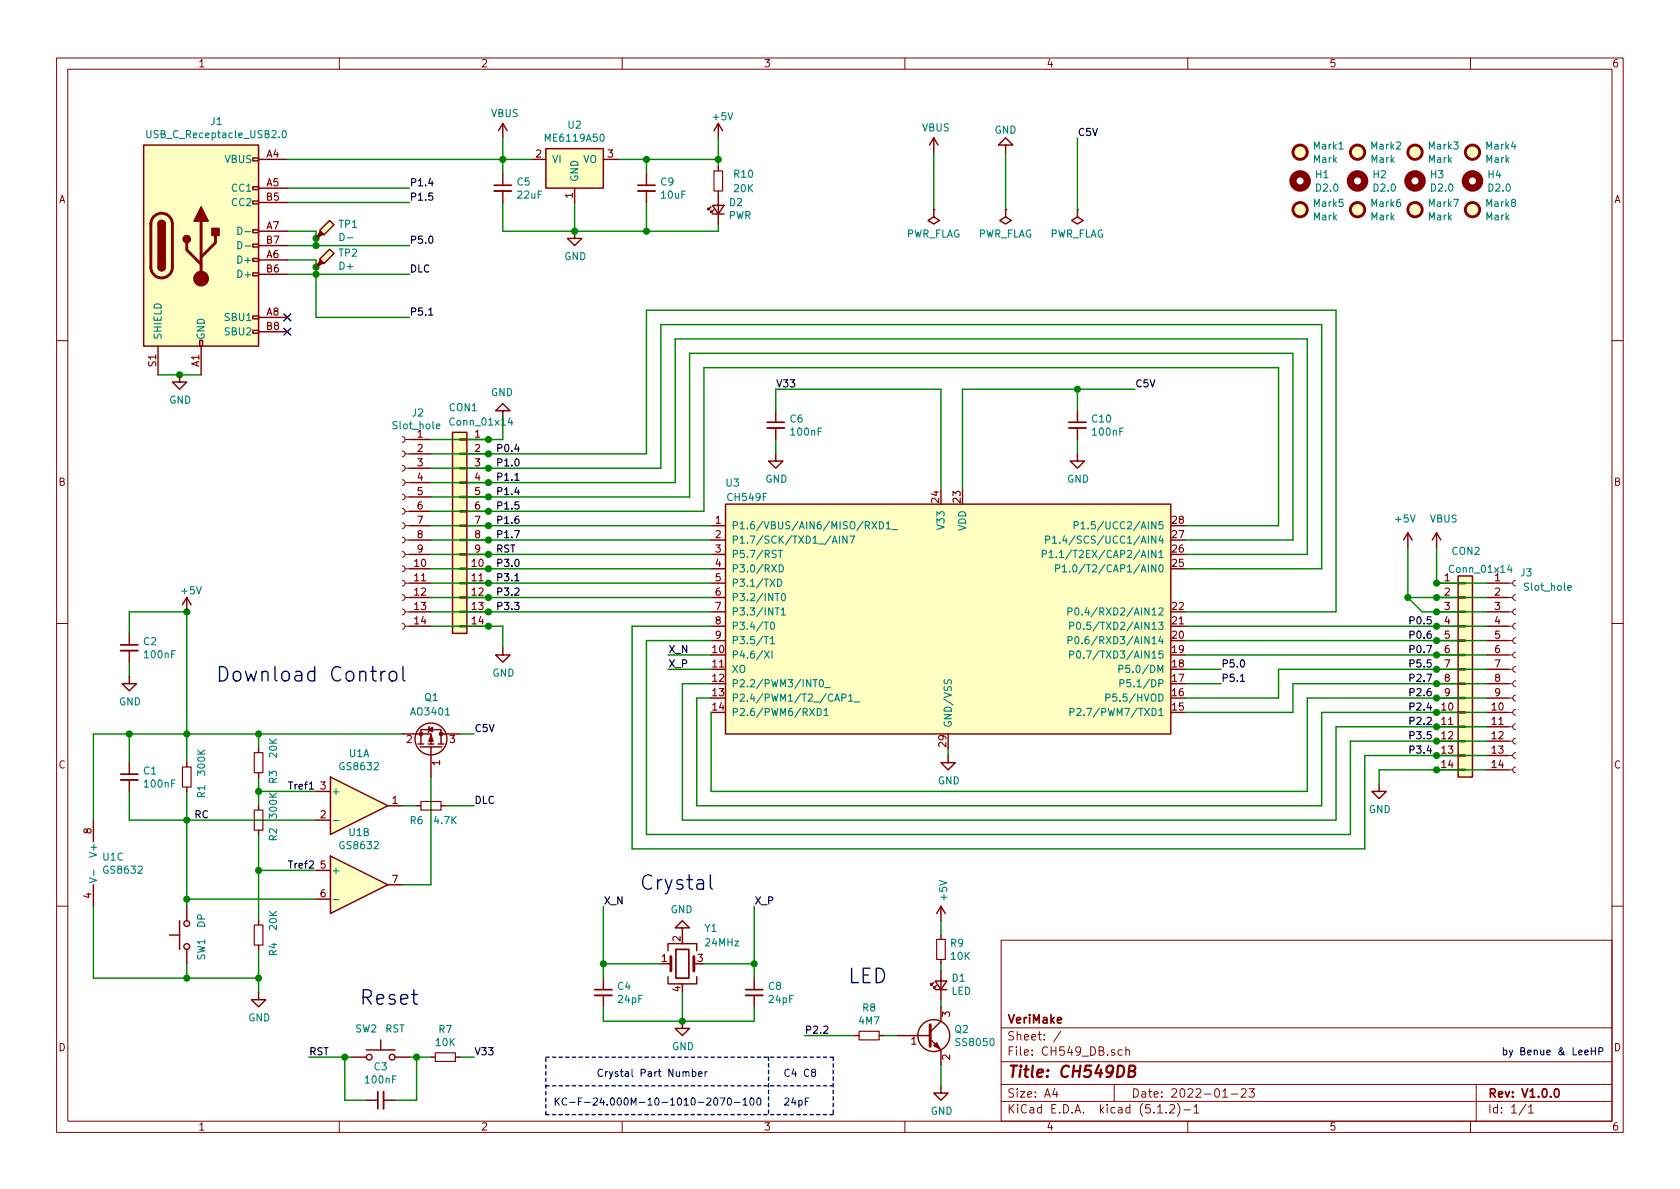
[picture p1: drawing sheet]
<svg xmlns="http://www.w3.org/2000/svg" width="297mm" height="210mm" viewBox="0 0 297 210" stroke-linecap="round" stroke-linejoin="round" font-family="sans-serif">
<g fill="none" stroke="#840000" stroke-width=".18">
<path d="M10 10.3h277v189.9h-277zM12 12.2h273v186.1h-273zM60 10.3v1.9M110 10.3v1.9M160 10.3v1.9M210 10.3v1.9M260 10.3v1.9M10 60.2h2M71.1 79.8l.4 .1 .1 .3-.1 .4-.4 .2M71.1 77.2l.4 .1 .1 .3-.1 .4-.4 .2M71.6 77.7h.8M81.3 77.6h1.2v.2h-1.2z"/>
<path d="M285 60.2h2M71.1 97.5l.4 .2 .1 .2-.1 .5-.4 .1M71.1 95l.4 .1 .1 .3-.1 .4-.4 .2M71.1 92.5l.4 .1 .1 .3-.1 .4-.4 .2M71.1 89.9l.4 .1 .1 .3-.1 .4-.4 .2M71.1 87.4l.4 .1 .1 .3-.1 .4-.4 .2M71.1 84.8l.4 .2 .1 .2-.1 .5-.4 .1M71.1 82.3l.4 .1 .1 .3-.1 .4-.4 .2M71.6 98h.8M71.6 95.5h.8M71.6 93h.8M71.6 90.4h.8"/>
<path d="M71.6 87.9h.8M71.6 85.3h.8M71.6 82.8h.8M71.6 80.3h.8M81.3 97.9h1.2v.3h-1.2zM81.3 95.4h1.2v.2h-1.2zM81.3 92.8h1.2v.3h-1.2zM81.3 90.3h1.2v.2h-1.2zM81.3 87.8h1.2v.2h-1.2zM81.3 85.2h1.2v.3h-1.2zM81.3 82.7h1.2v.2h-1.2zM81.3 80.1h1.2v.3h-1.2z"/>
<path d="M10 110.3h2M71.1 110.2l.4 .2 .1 .2-.1 .5-.4 .1M71.1 107.7l.4 .1 .1 .3-.1 .4-.4 .2M71.1 105.2l.4 .1 .1 .3-.1 .4-.4 .2M71.1 102.6l.4 .1 .1 .3-.1 .4-.4 .2M71.1 100.1l.4 .1 .1 .3-.1 .4-.4 .2M71.6 110.7h.8M71.6 108.2h.8M71.6 105.7h.8M71.6 103.1h.8M71.6 100.6h.8M81.3 110.6h1.2v.3h-1.2z"/>
<path d="M81.3 108.1h1.2v.2h-1.2zM81.3 105.5h1.2v.3h-1.2zM81.3 103h1.2v.2h-1.2zM81.3 100.5h1.2v.2h-1.2zM257.8 118.2h1.3v.3h-1.3zM257.8 115.7h1.3v.2h-1.3zM257.8 113.2h1.3v.2h-1.3zM257.8 110.6h1.3v.3h-1.3zM257.8 108.1h1.3v.2h-1.3zM257.8 105.5h1.3v.3h-1.3zM257.8 103h1.3v.2h-1.3zM266.7 110.7h.8"/>
<path d="M266.7 108.2h.8M266.7 105.7h.8M266.7 103.1h.8M266.7 118.4h.8M266.7 115.8h.8M266.7 113.3h.8M268 117.9l-.3 .1-.2 .3 .1 .4 .4 .2M268 115.3l-.3 .1-.2 .3 .1 .4 .4 .2M268 112.8l-.3 .1-.2 .3 .1 .4 .4 .2M268 110.2l-.3 .1-.2 .4 .1 .3 .4 .2M268 107.7l-.3 .1-.2 .3 .1 .4 .4 .2M268 105.2l-.3 .1-.2 .3 .1 .4 .4 .2"/>
<path d="M268 102.6l-.3 .1-.2 .3 .1 .4 .4 .2M285 110.3h2M257.8 136h1.3v.3h-1.3zM257.8 133.5h1.3v.2h-1.3zM257.8 130.9h1.3v.3h-1.3zM257.8 128.4h1.3v.2h-1.3zM257.8 125.9h1.3v.2h-1.3zM257.8 123.3h1.3v.3h-1.3zM257.8 120.8h1.3v.2h-1.3zM266.7 136.1h.8M266.7 133.6h.8M266.7 131.1h.8"/>
<path d="M266.7 128.5h.8M266.7 126h.8M266.7 123.4h.8M266.7 120.9h.8M268 135.6l-.3 .1-.2 .4 .1 .3 .4 .2M268 133.1l-.3 .1-.2 .3 .1 .4 .4 .2M268 130.6l-.3 .1-.2 .3 .1 .4 .4 .2M268 128l-.3 .1-.2 .3 .1 .4 .4 .2M268 125.5l-.3 .1-.2 .3 .1 .4 .4 .2M268 122.9l-.3 .1-.2 .4 .1 .3 .4 .2M268 120.4l-.3 .1-.2 .3 .1 .4 .4 .2M10 160.2h2"/>
<path d="M177 166.3h108v32h-108zM285 160.2h2M60 198.3v1.9M110 198.3v1.9M160 198.3v1.9M177 194.8h108M177 191.8h108M177 187.8h108M177 181.8h108M186.5 192.5l-.4 1h1M186.8 193v1M187.6 182.3l-1.3 2"/>
<path d="M197 191.8v3M198.4 185.7l-.4-.1-.3 .3 .1 .6 .2 .1 .4-.1M199.1 185.7a.37 .37 0 0 1 .6 .1v.8M199.1 185.1v1.5M204.7 196.8h.8M206.2 196.7v.1M206.8 195.5l.2-.2h.4l.2 .2 .1 .3-.1 .2-.8 .8h.9M208.2 195.1a1.71 1.71 0 0 1 0 2.3M209.3 196.3h1.2M210 198.3v1.9M211.1 195.8l.4-.5v1.5M211.1 196.8h.9"/>
<path d="M216.2 194h.8M217.7 193.5h1.1M219.5 192.7l.2-.2h.3l.3 .2v.3v.2l-.9 .8h.9M220.8 192.5h1l-.5 .6 .4 .1v.7l-.2 .1-.7-.1M260 198.3v1.9M261 191.8v6.5M269.8 195.2l-1.2 2M270.3 195.8l.4-.5v1.5M270.3 196.8h.8"/>
</g>
<path d="M87.4 32.8h3M112.8 32.8h3M135.6 74.7h3.1M189 74.7h3M21.3 114h3.1M21.3 136.9h3.1M105.2 175h3M119.5 167.9h2.3v5.1h-2.3zM131.8 175h3.1M66.8 193v3.1M275 192.7l.2-.2a.81 .81 0 0 1 .6 .6 .81 .81 0 0 1-.3 .8l-.2 .1a.79 .79 0 0 1-.3-1.3z" fill="none" stroke="#840000" stroke-width=".3"/>
<path d="M199.6 189.4l.9-.1a.47 .47 0 0 0 .2-.5 .47 .47 0 0 0-.3-.4h-.7l-.2 2h.8a.53 .53 0 0 0 .4-.5 .53 .53 0 0 0-.4-.5" fill="none" stroke="#840000" stroke-width=".41"/>
<g fill="none" stroke="#008400" stroke-width=".25">
<path d="M50.8 28.2h43.2M50.8 33.3h21.6M50.8 35.8h21.6M88.9 35.8v5.1h38.1v-1.3M88.9 24.4v6.3M101.6 35.8v5.1M109.2 28.2h17.8M114.3 28.2v2.5M114.3 35.8v5.1M127 24.4v5.1M165.1 26.9v10.2M177.8 26.9v10.2"/>
<path d="M190.5 24.4v12.7M50.8 40.9h5.1v2.5M50.8 43.4h21.6M50.8 46h5.1v10.1h16.5M50.8 48.5h21.6M27.9 66.3h7.7M88.9 73.9v3.8h-12.7M137.2 72.6v-3.8h29.2v17.8M137.2 77.7v2.6M190.5 68.8v3.8M190.5 77.7v2.6M200.7 68.8h-30.5v17.8"/>
<path d="M76.2 80.3h38.1v-25.4h121.9v53.3h-26.7M76.2 82.8h40.6v-25.4h116.9v43.2h-24.2M76.2 98h49.5M76.2 85.3h43.2v-25.4h111.7v38.1h-21.6M76.2 95.5h49.5M76.2 87.9h45.7v-25.4h106.7v33h-19.1M76.2 93h49.5M76.2 90.4h48.3v-25.4h101.6v28h-16.6M248.9 96.8v8.9M254 96.8v6.3h8.9M22.9 112v-3.8h10.1v26.7M22.9 117.1v2.5"/>
<path d="M76.2 110.7h12.7v3.8M76.2 108.2h49.5M76.2 105.7h49.5M76.2 103.1h49.5M76.2 100.6h49.5M118.1 118.4h7.6M118.1 115.8h7.6M125.7 113.3h-11.4v34.3h124.5v-16.5h24.1M125.7 110.7h-13.9v39.4h129.5v-16.5h21.6M209.5 118.4h6.4M209.5 110.7h53.4M209.5 113.3h53.4"/>
<path d="M209.5 115.8h53.4M248.9 105.7l2.6 2.5h11.4M248.9 105.7h14M262.9 118.4h-36.8v5h-16.6M22.9 139.9v5.1h33M22.9 129.8v5.1M33 139.9v20.4M45.7 139.9h10.2M45.7 129.8v2.5M45.7 137.4v5.1M71.1 129.8h-54.6v15.2M76.2 137.4v19.1h-5.1"/>
<path d="M81.3 129.8h2.5M125.7 120.9h-5.1v24.1h115.6v-16.5h26.7M125.7 123.4h-2.5v19.1h110.5v-16.5h29.2M167.6 132.3v1.3M209.5 120.9h6.4M262.9 120.9h-34.3v5.1h-19.1M262.9 123.4h-31.8v16.5h-105.4v-13.9M262.9 136.1h-19.1v2.6M33 159h22.9M45.7 147.6v15.2M45.7 153.9h10.2M71.1 142.5h2.6"/>
<path d="M78.7 142.5h5.1M16.5 160.3v12.7h29.2M33 170.4v2.6M45.7 167.9v7.6M106.7 178v2.6h26.6v-2.6M106.7 160.3v12.7M106.7 170.4h10.1M120.6 175.5v5.1M124.5 170.4h8.8M133.3 160.3v12.7M166.4 162.8v2.5M166.4 170.4v1.3"/>
<path d="M166.4 176.8v1.2M54.6 186.9h7.6M61 186.9v7.7h3.8M72.4 186.9h3.8M73.7 186.9v7.7h-3.9M81.3 186.9h2.5M142.2 183.1h8.9M156.2 183.1h2.5M166.4 188.2v3.8"/>
</g>
<path d="M87.4 33.8h3M112.8 33.8h3M135.6 75.7h3.1M189 75.7h3M21.3 115.1h3.1M21.3 137.9h3.1M105.2 176h3M131.8 176h3.1M67.8 193v3.1" fill="none" stroke="#840000" stroke-width=".33"/>
<g fill="none" stroke="#840000" stroke-width=".25">
<path d="M25.4 25.6h20.3v35.6h-20.3zM27.9 39.6a.63 .63 0 0 1 .7-.6 .63 .63 0 0 1 .6 .6M44.7 35.6h1v.5h-1zM44.7 33h1v.5h-1zM44.7 27.9h1v.5h-1zM45.7 28.2h5.1M45.7 33.3h5.1M45.7 35.8h5.1M88.9 21.8l-.8 1.3M88.9 21.8v2.6M88.9 30.7v2.1M88.9 33.8v2"/>
<path d="M88.9 21.8l.8 1.3M94 28.2h2.5M96.5 26.3h10.2v7h-10.2zM101.6 33.3v2.5M106.7 28.2h2.5M114.3 30.7v2.1M114.3 33.8v2M125.7 36.6l-.5 .5v-.3v.3h.3M126 36.3h2l-1 1.5zM126 37.8h2M126.2 37.1l-.5 .5v-.3v.3h.3M127 21.8v2.6"/>
<path d="M127 29.5v.7M127 33.8v5.8M127 21.8l-.8 1.3M127 21.8l.8 1.3M165.1 37.1v1.2l1 .7-1 .6-1-.6 1-.7M165.1 37.1h.1M165.1 24.4l-.8 1.2M165.1 24.4v2.5M165.1 24.4l.8 1.2M177.8 37.1v1.2l1 .7-1 .6-1-.6 1-.7M177.8 37.1h.1M177.8 25.6h1.3l-1.3-1.2-1.3 1.2h1.3v1.3"/>
<path d="M190.5 37.1v1.2l1 .7-1 .6-1-.6 1-.7M190.5 37.1h.1M27.9 47.2a.63 .63 0 0 0 .7 .7 .63 .63 0 0 0 .6-.7M44.7 58.4h1v.5h-1zM44.7 55.9h1v.5h-1zM44.7 48.3h1v.5h-1zM44.7 45.7h1v.5h-1zM44.7 43.2h1v.5h-1zM44.7 40.6h1v.5h-1zM45.7 46h5.1M45.7 40.9h5.1M45.7 56.1h5.1"/>
<path d="M45.7 48.5h5.1M45.7 43.4h5.1M45.7 58.7h5.1M55.9 47.2h.1M55.9 42.2h.1M56.5 45.8l1.8-1.7 .8 .7-1.8 1.8zM56.5 40.8l1.8-1.8 .8 .7-1.8 1.8zM101.6 40.9v1.3h1.3l-1.3 1.2-1.3-1.2h1.3M27.9 61.2v5.1M31.7 66.3v1.3h1.3l-1.3 1.2-1.2-1.2h1.2M35.3 60.2h.5v1h-.5zM35.6 61.2v5.1"/>
<path d="M72.4 77.7h3.8M80 76.4h2.5v35.6h-2.5zM82.5 77.7h3.9M88.9 72.6h1.3l-1.3-1.2-1.3 1.2h1.3v1.3M137.2 72.6v2.1M137.2 75.7v2M190.5 72.6v2.1M190.5 75.7v2M72.4 93h3.8M72.4 95.5h3.8M72.4 98h3.8M72.4 80.3h3.8"/>
<path d="M72.4 82.8h3.8M72.4 85.3h3.8M72.4 87.9h3.8M72.4 90.4h3.8M82.5 93h3.9M82.5 95.5h3.9M82.5 98h3.9M82.5 80.3h3.9M82.5 82.8h3.9M82.5 85.3h3.9M82.5 87.9h3.9M82.5 90.4h3.9"/>
<path d="M125.7 93h2.6M125.7 95.5h2.6M125.7 98h2.6M128.3 89.1h78.7v40.7h-78.7zM137.2 80.3v1.2h1.2l-1.2 1.3-1.3-1.3h1.3M190.5 80.3v1.2h1.3l-1.3 1.3-1.3-1.3h1.3M248.9 94.2l-.7 1.3M248.9 94.2v2.6M248.9 94.2l.8 1.3M254 94.2l-.8 1.3M254 94.2v2.6M254 94.2l.8 1.3"/>
<path d="M22.9 119.6v1.3h1.2l-1.2 1.3-1.3-1.3h1.3M22.9 112v2M22.9 115.1v2M33 105.7l-.7 1.2M33 105.7v2.5M33 105.7l.8 1.2M72.4 103.1h3.8M72.4 105.7h3.8M72.4 108.2h3.8M72.4 110.7h3.8M72.4 100.6h3.8M82.5 103.1h3.9"/>
<path d="M82.5 105.7h3.9M82.5 108.2h3.9M82.5 110.7h3.9M82.5 100.6h3.9M88.9 114.5v1.3h1.3l-1.3 1.3-1.3-1.3h1.3M125.7 103.1h2.6M125.7 105.7h2.6M125.7 108.2h2.6M125.7 110.7h2.6M125.7 113.3h2.6M125.7 100.6h2.6M254 103.1h3.8"/>
<path d="M254 105.7h3.8M254 108.2h3.8M254 110.7h3.8M254 113.3h3.8M254 115.8h3.8M254 118.4h3.8M257.8 101.8h2.5v35.6h-2.5zM262.9 103.1h3.8M262.9 105.7h3.8M262.9 108.2h3.8M262.9 110.7h3.8M262.9 113.3h3.8"/>
<path d="M262.9 115.8h3.8M262.9 118.4h3.8M22.9 134.9v2M22.9 137.9v2M33 134.9v.7M33 139.2v.7M45.7 132.3v.8M45.7 136.6v.8M55.9 139.9h2.5M58.4 137.4l10.2 5.1-10.2 5.1zM71.1 129.8h5.1v1.8M73.9 131.6h1"/>
<path d="M74.3 132.1h3.8M75.7 131.6h1M75.8 129l.7-.4v.8zM75.9 128.5l-.1 .1v.8l-.1 .1M76.2 132.1v.2M76.2 132.3v5.1M77.5 131.6h1M78 129.8v-.8h-3.6v2.6M78 129.8v1.8M78 129.8h3.3M167.6 133.6v1.3h1.3l-1.3 1.2-1.2-1.2h1.2M243.8 138.7v1.2h1.3l-1.3 1.3-1.2-1.3h1.2"/>
<path d="M254 126h3.8M254 128.5h3.8M254 131.1h3.8M254 133.6h3.8M254 136.1h3.8M254 120.9h3.8M254 123.4h3.8M262.9 126h3.8M262.9 128.5h3.8M262.9 131.1h3.8M262.9 133.6h3.8M262.9 136.1h3.8"/>
<path d="M262.9 120.9h3.8M262.9 123.4h3.8M16.5 145v3.8M16.5 156.5v3.8M45.7 142.5v.8M45.7 146.8v.8M55.9 153.9h2.5M55.9 159h2.5M55.9 145h2.5M58.4 151.4l10.2 5.1-10.2 5zM68.6 142.5h2.5M68.6 156.5h2.5"/>
<path d="M73.7 142.5h.7M78 142.5h.7M30 165.3h1.7M31.7 162.8v5.1M33 160.3v2.5M33 167.9v2.5M45.7 175.5v1.3h1.3l-1.3 1.2-1.3-1.2h1.3M45.7 162.8v.8M45.7 167.1v.8M106.7 173v2M106.7 176v2M118.1 172.7v1.3h5.1v-1.3"/>
<path d="M118.1 168.1v-1.2h5.1v1.2M118.1 170.4h.5M120.6 164.1h1.3l-1.3-1.3-1.2 1.3h1.2v1.2M122.7 170.4h.5M133.3 173v2M133.3 176v2M165.1 173.7l-.5 .5v-.2v.2h.2M165.4 173.5h2l-1 1.5zM165.4 175h2M165.6 174.2l-.5 .5v-.2v.2h.3M166.4 160.3l-.8 1.2M166.4 160.3v2.5"/>
<path d="M166.4 165.3v.8M166.4 169.7v.7M166.4 171.7v5.1M166.4 178v2.6l-1.9 1.9M166.4 160.3l.7 1.2M62.2 186.9h2.6M64.8 194.6h2M64.8 185.7h5M67.3 183.9v1.8M67.8 194.6h2M69.8 186.9h2.6M76.2 186.9h.8"/>
<path d="M80.5 186.9h.8M120.6 180.6v1.3h1.3l-1.3 1.2-1.2-1.2h1.2M151.1 183.1h.8M155.4 183.1h.8M158.7 183.1h5.8M164.5 183.8l1.9 1.9v2.5M166.4 192v1.3h1.2l-1.2 1.3-1.3-1.3h1.3"/>
<circle cx="76.2" cy="130.7" r="2.82"/>
<circle cx="33" cy="167.4" r=".51"/>
<circle cx="33" cy="163.3" r=".51"/>
<circle cx="65.3" cy="186.9" r=".51"/>
<circle cx="69.3" cy="186.9" r=".51"/>
<circle cx="165.1" cy="183.1" r="2.82"/>
</g>
<g fill="#008400" stroke="#008400" stroke-width=".25">
<circle cx="55.9" cy="43.4" r=".51"/>
<circle cx="248.9" cy="105.7" r=".51"/>
<circle cx="61" cy="186.9" r=".51"/>
<circle cx="73.7" cy="186.9" r=".51"/>
<circle cx="114.3" cy="28.2" r=".51"/>
<circle cx="114.3" cy="40.9" r=".51"/>
<circle cx="55.9" cy="47.2" r=".51"/>
<circle cx="55.9" cy="42.2" r=".51"/>
<circle cx="31.8" cy="66.3" r=".51"/>
<circle cx="55.9" cy="48.5" r=".51"/>
<circle cx="101.6" cy="40.9" r=".51"/>
<circle cx="88.9" cy="28.2" r=".51"/>
<circle cx="190.5" cy="68.8" r=".51"/>
<circle cx="86.4" cy="80.3" r=".51"/>
<circle cx="86.4" cy="82.8" r=".51"/>
<circle cx="86.4" cy="85.3" r=".51"/>
<circle cx="86.4" cy="87.9" r=".51"/>
<circle cx="86.4" cy="90.4" r=".51"/>
<circle cx="86.4" cy="93" r=".51"/>
<circle cx="86.4" cy="95.5" r=".51"/>
<circle cx="86.4" cy="98" r=".51"/>
<circle cx="86.4" cy="100.6" r=".51"/>
<circle cx="86.4" cy="103.1" r=".51"/>
<circle cx="86.4" cy="105.7" r=".51"/>
<circle cx="86.4" cy="108.2" r=".51"/>
<circle cx="254" cy="103.1" r=".51"/>
<circle cx="254" cy="105.7" r=".51"/>
<circle cx="254" cy="108.2" r=".51"/>
<circle cx="254" cy="110.7" r=".51"/>
<circle cx="254" cy="113.3" r=".51"/>
<circle cx="254" cy="115.8" r=".51"/>
<circle cx="254" cy="118.4" r=".51"/>
<circle cx="254" cy="120.9" r=".51"/>
<circle cx="254" cy="123.4" r=".51"/>
<circle cx="254" cy="126" r=".51"/>
<circle cx="254" cy="128.5" r=".51"/>
<circle cx="254" cy="131.1" r=".51"/>
<circle cx="254" cy="133.6" r=".51"/>
<circle cx="254" cy="136.1" r=".51"/>
<circle cx="127" cy="28.2" r=".51"/>
<circle cx="86.4" cy="77.7" r=".51"/>
<circle cx="86.4" cy="110.7" r=".51"/>
<circle cx="33" cy="108.2" r=".51"/>
<circle cx="45.7" cy="153.9" r=".51"/>
<circle cx="45.7" cy="139.9" r=".51"/>
<circle cx="33" cy="145" r=".51"/>
<circle cx="33" cy="159" r=".51"/>
<circle cx="22.9" cy="129.8" r=".51"/>
<circle cx="33" cy="173" r=".51"/>
<circle cx="33" cy="129.8" r=".51"/>
<circle cx="45.7" cy="173" r=".51"/>
<circle cx="45.7" cy="129.8" r=".51"/>
<circle cx="120.7" cy="180.6" r=".51"/>
<circle cx="106.7" cy="170.4" r=".51"/>
<circle cx="133.4" cy="170.4" r=".51"/>
</g>
<path d="M126.2 30.2h1.6v3.6h-1.6zM32.3 135.6h1.5v3.6h-1.5zM45 133.1h1.5v3.5h-1.5zM45 143.3h1.5v3.5h-1.5zM74.4 141.7h3.6v1.6h-3.6zM45 163.6h1.5v3.5h-1.5zM165.6 166.1h1.5v3.6h-1.5zM77 186.2h3.5v1.5h-3.5zM151.9 182.4h3.5v1.5h-3.5z" fill="none" stroke="#840000" stroke-width=".2"/>
<g fill="#ffffc2" stroke="#ffffc2" stroke-width=".18">
<path d="M257.8 101.8h2.5v35.6h-2.5z"/>
<path d="M56.5 45.8l1.8-1.7 .8 .7-1.8 1.8z"/>
<path d="M56.5 40.8l1.8-1.8 .8 .7-1.8 1.8z"/>
<path d="M25.4 25.6h20.3v35.6h-20.3z"/>
<path d="M128.3 89.1h78.7v40.7h-78.7z"/>
<path d="M96.5 26.3h10.2v7h-10.2z"/>
<path d="M80 76.4h2.5v35.6h-2.5z"/>
<path d="M58.4 151.4l10.2 5.1-10.2 5z"/>
<path d="M58.4 137.4l10.2 5.1-10.2 5.1z"/>
<circle cx="229.9" cy="26.9" r="1.27"/>
<circle cx="240" cy="26.9" r="1.27"/>
<circle cx="250.2" cy="26.9" r="1.27"/>
<circle cx="260.4" cy="26.9" r="1.27"/>
<circle cx="229.9" cy="37.1" r="1.27"/>
<circle cx="240" cy="37.1" r="1.27"/>
<circle cx="250.2" cy="37.1" r="1.27"/>
<circle cx="260.4" cy="37.1" r="1.27"/>
</g>
<g fill="none" stroke="#008484" stroke-width=".2">
<path d="M26 23.1v1l.2 .3 .4-.1 .1-.2v-1M50 23.2l.2-.1a.69 .69 0 0 1 .4 .6 .69 .69 0 0 1-.4 .7l-.2-.3-.1-.2zM42.1 40.2a.64 .64 0 0 1 .7 .6 .64 .64 0 0 1-.7 .6zM42.1 42.7a.64 .64 0 0 1 .7 .7 .64 .64 0 0 1-.7 .6zM43.3 41h1M43.3 43.5h1M77.2 75.4l.6-.1-.1-.3h-.4l-.1 .2v.6h.5M90.2 73.9l-.3 .8h.8M90.5 74.3v.9M137.6 97.3h.7M137.8 99.9a.64 .64 0 0 1 .7 .6 .64 .64 0 0 1-.7 .6zM138 97.3v1.3"/>
<path d="M148.4 94.8v1.3M149.8 94.8v1.3l-.8-1.3v1.3M150.2 94.8h.9l-.6 1.3M154.2 92.2l.8 1.3M155 92.2l-.8 1.3M155.5 92.2a.64 .64 0 0 1 .7 .7 .64 .64 0 0 1-.7 .6zM156.7 92.6l.4-.4v1.3M156.7 93.5h.7M157.7 93.6h.9M184.3 98l.7-.1v-.4l-.2-.2h-.5v1.3M184.9 95.4l.7-.1v-.4l-.7-.1v1.3M185.5 97.7l.4-.4v1.3"/>
<path d="M185.5 98.6h.7M186.1 95.1l.4-.3v1.3M186.1 96.1h.7M186.8 98.5v.1M187.4 95.9v.2M188.2 94.7l-.3 .9h.8M189.9 92.9h.6l.2-.2-.1-.3-.2-.2h-.5v1.3M191.1 92.6l.4-.4v1.3M191.1 93.5h.7M266.9 99.9l-.3 .9h.8M135.1 112.6h.7M135.2 115.1l.8 1.3"/>
<path d="M136 115.1l-.8 1.3M136.2 112.9l.4-.3v1.2M136.2 113.8h.7M136.3 110.2l.2-.2a.67 .67 0 0 1 .4 .7 .67 .67 0 0 1-.4 .6l-.2-.1-.1-.4zM136.5 115.1v1.3M137.1 107.5h.7M137.5 102.4a.64 .64 0 0 1 .7 .6 .64 .64 0 0 1-.7 .7zM138.2 107.8l.3-.3v1.3M138.2 108.8h.7M138.3 105.1l.2-.2a.69 .69 0 0 1 .4 .7 .69 .69 0 0 1-.4 .6l-.3-.2v-.3zM186.6 100.5l.7-.1v-.4l-.7-.1v1.2M187.9 100.2l.3-.3v1.2"/>
<path d="M187.9 101.1h.7M188.8 108.1h.6l.2-.2-.1-.3-.2-.1h-.5v1.3M188.8 113.2h.6l.2-.2-.1-.3-.2-.1h-.5v1.2M189.1 101v.1M189.1 115.8l.6-.1 .2-.2-.1-.3-.2-.1h-.5v1.3M189.1 110.7l.6-.1 .2-.1-.1-.3-.2-.2h-.5v1.3M190.1 107.6l.2-.1a.69 .69 0 0 1 .5 .6 .69 .69 0 0 1-.5 .7l-.2-.2-.1-.3zM190.1 112.7l.2-.1a.69 .69 0 0 1 .5 .6 .69 .69 0 0 1-.5 .6l-.2-.1-.1-.3zM190.4 115.2l.3-.1a.69 .69 0 0 1 .4 .6 .69 .69 0 0 1-.4 .7l-.3-.1-.1-.4zM190.4 110.2l.3-.2a.69 .69 0 0 1 .4 .7 .69 .69 0 0 1-.4 .6l-.3-.1-.1-.4zM197.8 118.3h.7v-.5l-.2-.2h-.5v1.3M267.2 100.4v.8"/>
<path d="M277.2 104l.6-.1-.1-.3h-.3l-.2 .1 .1 .6h.4M144.5 125.3a.64 .64 0 0 1 .7 .6 .64 .64 0 0 1-.7 .6zM145 120.3l.2-.1a.67 .67 0 0 1 .4 .6 .67 .67 0 0 1-.4 .7l-.3-.3v-.2zM145.7 125.6l.4-.3v1.2M145.7 126.5h.7M145.8 121.6h1M148.8 123.4l.7-.1 .1-.1-.1-.3-.2-.2h-.5v1.3M150.1 123.1l.3-.4v1.3M150.1 124h.7M151 124.1h1M167 120.2l-.1 .5 .2 .1 .2 .1 .2-.1 .2-.5 .3-.1 .2 .2-.1 .5M189.2 125.9l.7-.1v-.4l-.7-.1v1.2"/>
<path d="M190.4 125.4l.5-.1 .2 .3-.8 .9h.8M195.5 123.4l.7-.1v-.4l-.7-.2v1.3M198 120.8h.6l.2-.2-.1-.3-.2-.1h-.5v1.3M15.8 155.2l1.3 .5-1.3 .4M16.6 153.9v.9M58.9 159.1h1M58.9 145.1h1"/>
</g>
<path d="M75.8 55.7h.7M91 84.9h.8M91 102.7h.8M54.7 139.5h.7M219.3 120.5h.7" fill="none" stroke="#000" stroke-width=".2"/>
<g fill="#840000" stroke="#840000" stroke-width=".25">
<path d="M56.6 46l.5 .5-1.2 .7z"/>
<path d="M56.6 40.9l.5 .5-1.2 .8z"/>
<path d="M27.9 47.2h1.3a.63 .63 0 0 1-.6 .7 .63 .63 0 0 1-.7-.7z"/>
<path d="M28.1 39.2a.63 .63 0 0 1 .7-.2 .63 .63 0 0 1 .4 .6h-1.3z"/>
<path d="M27.9 39.6h1.3v7.6h-1.3z"/>
<path d="M37.5 40.4h1.2v1.3h-1.2z"/>
<path d="M35.6 36.6l1.2 2.5h-2.5z"/>
<path d="M165.1 184.9l.5-.5 .5 1z"/>
<path d="M76.2 130l.4 1.1h-.8z"/>
<circle cx="33" cy="42.3" r=".63"/>
<circle cx="35.6" cy="49.3" r="1.27"/>
<circle cx="74.4" cy="129.8" r=".28"/>
<circle cx="78" cy="129.8" r=".28"/>
</g>
<path d="M50.2 58.1l1.2 1.2M50.2 55.5l1.2 1.2M51.4 58.1l-1.2 1.2M51.4 55.5l-1.2 1.2" fill="none" stroke="#000084" stroke-width=".25"/>
<g fill="none" stroke="#840000" stroke-width=".51">
<path d="M27.1 38.4a1.9 1.9 0 0 1 2.1-.6 1.9 1.9 0 0 1 1.3 1.8v7.6a1.9 1.9 0 0 1-1.9 1.9 1.9 1.9 0 0 1-1.9-1.9v-7.7l.1-.5zM35.6 39.1v10.2M33 42.9v1.3l2.6 2.5M38.1 41.7v1.2l-2.5 2.6M118.6 169.2v2.5M122.7 169.2v2.5M164.5 181.2v3.8"/>
<circle cx="229.9" cy="26.9" r="1.27"/>
<circle cx="229.9" cy="37.1" r="1.27"/>
<circle cx="240" cy="26.9" r="1.27"/>
<circle cx="240" cy="37.1" r="1.27"/>
<circle cx="250.2" cy="37.1" r="1.27"/>
<circle cx="250.2" cy="26.9" r="1.27"/>
<circle cx="260.4" cy="26.9" r="1.27"/>
<circle cx="260.4" cy="37.1" r="1.27"/>
</g>
<g fill="none" stroke="#840000" stroke-width="1.3">
<circle cx="229.9" cy="32" r="1.27"/>
<circle cx="240" cy="32" r="1.27"/>
<circle cx="250.2" cy="32" r="1.27"/>
<circle cx="260.4" cy="32" r="1.27"/>
</g>
<g fill="none" stroke="#0000c2" stroke-width=".2">
<path d="M122.4 189.6l.4-.1 .2 .2-.1 .6h-.5M122.4 189.1v1.2M123.5 189.9l.6-.1v-.2l-.4-.1-.2 .2 .1 .6h.5M124.7 189.5v.8M125 194.3l.5-.1 .2 .3-.8 .9h.8M125 189.5l-.3 .2M126.4 194.2h.1a.69 .69 0 0 1 .4 .6 .69 .69 0 0 1-.4 .6 .83 .83 0 0 1-.1-1.2zM127.3 194.2h.9l-.6 1.2M128.7 194.3l.2-.1a.67 .67 0 0 1 .5 .6 .67 .67 0 0 1-.5 .6l-.2-.2-.1-.3zM129.9 194.9h.9M131.4 194.5l.3-.3v1.2M131.4 195.4h.7"/>
<path d="M132.7 194.3l.2-.1a.67 .67 0 0 1 .4 .6 .67 .67 0 0 1-.4 .6l-.3-.5zM133.9 194.3l.2-.1a.69 .69 0 0 1 .4 .6 .69 .69 0 0 1-.4 .6l-.2-.2-.1-.3zM143.7 189.6l-.2-.1v-.3l.2-.1h.4v.4l-.5 .2-.1 .2v.2l.2 .2h.4l.1-.2-.1-.4-.1-.1M281.4 185.3v1.2M281.4 185.9h.7M282.1 185.3v1.2M282.7 185.9h.6l.1-.5-.2-.1h-.5v1.2"/>
</g>
<path d="M96.5 192h50.8M96.5 197.1v-10.2M96.5 186.9h50.8M135.9 186.9v10.2M147.3 197.1h-50.8M147.3 186.9v10.2" fill="none" stroke="#0000c2" stroke-width=".25" stroke-dasharray=".6 .6"/>
<path d="M67.4 118.7v1.7M68.1 118.7a.69 .69 0 0 0-.7 .5M68.9 119a.69 .69 0 0 1 .7-.3 .69 .69 0 0 1 .6 .5v.7a.7 .7 0 0 1-.7 .5 .7 .7 0 0 1-.7-.5v-.7zM71.2 117.9v2.1l.1 .3 .3 .1M125.6 154.7v2.2l.4 .3" fill="none" stroke="#0000c2" stroke-width=".25"/>
<g font-size="3.5" fill="#0000c2">
<text x="38.1" y="120.5">Download Control</text>
<text x="113" y="157.4">Crystal</text>
<text x="149.9" y="173.9">LED</text>
<text x="63.5" y="177.7">Reset</text>
</g>
<text font-size="2.8" fill="#840000" x="178" y="190.5">Title: CH549DB</text>
<g font-size="2.1" fill="#840000">
<text x="178" y="184">Sheet: /</text>
<text x="178" y="181">VeriMake</text>
<text x="178" y="186.7">File: CH549_DB.sch</text>
<text x="178" y="196.9">KiCad E.D.A. kicad (5.1.2)-1</text>
<text x="178" y="194.1">Size: A4</text>
<text x="200" y="194.1">Date: 2022-01-23</text>
<text x="263" y="194.1">Rev: V1.0.0</text>
<text x="263" y="196.9">Id: 1/1</text>
</g>
<g font-size="1.8" fill="#840000">
<text x="35" y="11.9">1</text>
<text x="85" y="11.9">2</text>
<text x="135" y="11.9">3</text>
<text x="185" y="11.9">4</text>
<text x="235" y="11.9">5</text>
<text x="285" y="11.9">6</text>
<text x="47.1" y="27.9">A4</text>
<text x="94.8" y="27.9">2</text>
<text x="107.5" y="27.9">3</text>
<text x="10.4" y="35.9">A</text>
<text x="47.1" y="32.9">A5</text>
<text x="47.1" y="35.5">B5</text>
<text x="101.3" y="35" transform="rotate(-90 101.3 35)">1</text>
<text x="285.4" y="35.9">A</text>
<text x="47.1" y="40.6">A7</text>
<text x="47.1" y="45.6">A6</text>
<text x="47.1" y="43.1">B7</text>
<text x="47.1" y="48.2">B6</text>
<text x="47.1" y="55.8">A8</text>
<text x="47.1" y="58.3">B8</text>
<text x="27.6" y="64.8" transform="rotate(-90 27.6 64.8)">S1</text>
<text x="35.2" y="64.9" transform="rotate(-90 35.2 64.9)">A1</text>
<text x="73.8" y="77.4">1</text>
<text x="84" y="77.4">1</text>
<text x="73.8" y="79.9">2</text>
<text x="73.8" y="82.5">3</text>
<text x="84" y="79.9">2</text>
<text x="84" y="82.5">3</text>
<text x="10.4" y="85.9">B</text>
<text x="73.8" y="85">4</text>
<text x="73.8" y="87.5">5</text>
<text x="84" y="85">4</text>
<text x="84" y="87.5">5</text>
<text x="166" y="88.8" transform="rotate(-90 166 88.8)">24</text>
<text x="169.8" y="88.8" transform="rotate(-90 169.8 88.8)">23</text>
<text x="285.4" y="85.9">B</text>
<text x="73.8" y="90.1">6</text>
<text x="73.8" y="92.6">7</text>
<text x="73.8" y="95.2">8</text>
<text x="84" y="90.1">6</text>
<text x="84" y="92.6">7</text>
<text x="84" y="95.2">8</text>
<text x="126.5" y="92.6">1</text>
<text x="126.5" y="95.2">2</text>
<text x="207.3" y="95.2">27</text>
<text x="207.3" y="92.6">28</text>
<text x="73.3" y="100.2">10</text>
<text x="73.8" y="97.7">9</text>
<text x="83.5" y="100.2">10</text>
<text x="84" y="97.7">9</text>
<text x="126.5" y="97.7">3</text>
<text x="126.5" y="100.2">4</text>
<text x="207.3" y="100.2">25</text>
<text x="207.3" y="97.7">26</text>
<text x="73.3" y="102.8">11</text>
<text x="73.3" y="105.3">12</text>
<text x="73.3" y="107.9">13</text>
<text x="83.5" y="102.8">11</text>
<text x="83.5" y="105.3">12</text>
<text x="83.5" y="107.9">13</text>
<text x="126.5" y="102.8">5</text>
<text x="126.5" y="105.3">6</text>
<text x="126.5" y="107.9">7</text>
<text x="207.3" y="107.9">22</text>
<text x="255.4" y="102.8">1</text>
<text x="255.4" y="105.3">2</text>
<text x="255.4" y="107.9">3</text>
<text x="264.3" y="102.8">1</text>
<text x="264.3" y="105.3">2</text>
<text x="264.3" y="107.9">3</text>
<text x="73.3" y="110.4">14</text>
<text x="83.5" y="110.4">14</text>
<text x="126.5" y="110.4">8</text>
<text x="126.5" y="112.9">9</text>
<text x="207.3" y="112.9">20</text>
<text x="207.3" y="110.4">21</text>
<text x="255.4" y="110.4">4</text>
<text x="255.4" y="112.9">5</text>
<text x="264.3" y="110.4">4</text>
<text x="264.3" y="112.9">5</text>
<text x="126" y="118">11</text>
<text x="126" y="115.5">10</text>
<text x="207.3" y="118">18</text>
<text x="207.3" y="115.5">19</text>
<text x="255.4" y="115.5">6</text>
<text x="255.4" y="118">7</text>
<text x="264.3" y="115.5">6</text>
<text x="264.3" y="118">7</text>
<text x="126" y="120.6">12</text>
<text x="126" y="123.1">13</text>
<text x="126" y="125.6">14</text>
<text x="207.3" y="125.6">15</text>
<text x="207.3" y="123.1">16</text>
<text x="207.3" y="120.6">17</text>
<text x="254.9" y="125.6">10</text>
<text x="255.4" y="120.6">8</text>
<text x="255.4" y="123.1">9</text>
<text x="263.8" y="125.6">10</text>
<text x="264.3" y="120.6">8</text>
<text x="264.3" y="123.1">9</text>
<text x="71.9" y="131.4">2</text>
<text x="79.5" y="131.4">3</text>
<text x="254.9" y="128.2">11</text>
<text x="254.9" y="130.7">12</text>
<text x="263.8" y="128.2">11</text>
<text x="263.8" y="130.7">12</text>
<text x="10.4" y="135.9">C</text>
<text x="77.8" y="135.4" transform="rotate(-90 77.8 135.4)">1</text>
<text x="167.3" y="132" transform="rotate(-90 167.3 132)">29</text>
<text x="254.9" y="133.3">13</text>
<text x="254.9" y="135.8">14</text>
<text x="263.8" y="133.3">13</text>
<text x="263.8" y="135.8">14</text>
<text x="285.4" y="135.9">C</text>
<text x="56.7" y="139.6">3</text>
<text x="69.4" y="142.2">1</text>
<text x="16.2" y="147.4" transform="rotate(-90 16.2 147.4)">8</text>
<text x="56.7" y="144.7">2</text>
<text x="56.7" y="153.6">5</text>
<text x="16.2" y="158.8" transform="rotate(-90 16.2 158.8)">4</text>
<text x="56.7" y="158.7">6</text>
<text x="69.4" y="156.1">7</text>
<text x="120.3" y="166.5" transform="rotate(-90 120.3 166.5)">2</text>
<text x="117" y="170.1">1</text>
<text x="123.3" y="170.1">3</text>
<text x="120.3" y="175.4" transform="rotate(-90 120.3 175.4)">4</text>
<text x="168" y="179.8" transform="rotate(-90 168 179.8)">3</text>
<text x="10.4" y="185.9">D</text>
<text x="161.1" y="184.7">1</text>
<text x="285.4" y="185.9">D</text>
<text x="168" y="187.4" transform="rotate(-90 168 187.4)">2</text>
<text x="35" y="199.9">1</text>
<text x="85" y="199.9">2</text>
<text x="135" y="199.9">3</text>
<text x="185" y="199.9">4</text>
<text x="235" y="199.9">5</text>
<text x="285" y="199.9">6</text>
</g>
<g font-size="1.8" fill="#008484">
<text x="37.3" y="22.1">J1</text>
<text x="86.8" y="20.7">VBUS</text>
<text x="100.5" y="22.8">U2</text>
<text x="126.2" y="21.3">+5V</text>
<text x="163" y="23.2">VBUS</text>
<text x="175.8" y="23.6">GND</text>
<text x="26.5" y="24.4">USB_C_Receptacle_USB2.0</text>
<text x="39.8" y="28.8">VBUS</text>
<text x="96.7" y="25.1">ME6119A50</text>
<text x="97.5" y="28.8">VI</text>
<text x="103.1" y="28.8">VO</text>
<text x="232.3" y="28.8">Mark</text>
<text x="232.4" y="26.4">Mark1</text>
<text x="242.4" y="28.8">Mark</text>
<text x="242.5" y="26.4">Mark2</text>
<text x="252.6" y="28.8">Mark</text>
<text x="252.7" y="26.4">Mark3</text>
<text x="262.8" y="28.8">Mark</text>
<text x="262.9" y="26.4">Mark4</text>
<text x="41.2" y="33.9">CC1</text>
<text x="91.5" y="32.8">C5</text>
<text x="91.6" y="35.1">22uF</text>
<text x="102.2" y="32.3" transform="rotate(-90 102.2 32.3)">GND</text>
<text x="116.9" y="32.8">C9</text>
<text x="117" y="35.1">10uF</text>
<text x="129.8" y="31.4">R10</text>
<text x="129.8" y="34">20K</text>
<text x="232.7" y="31.5">H1</text>
<text x="232.8" y="33.9">D2.0</text>
<text x="242.8" y="31.5">H2</text>
<text x="243" y="33.9">D2.0</text>
<text x="253" y="31.5">H3</text>
<text x="253.1" y="33.9">D2.0</text>
<text x="263.1" y="31.5">H4</text>
<text x="263.3" y="33.9">D2.0</text>
<text x="41.2" y="36.4">CC2</text>
<text x="59.9" y="40.3">TP1</text>
<text x="128.8" y="38.8">PWR</text>
<text x="129" y="36.4">D2</text>
<text x="232.3" y="39">Mark</text>
<text x="232.4" y="36.6">Mark5</text>
<text x="242.4" y="39">Mark</text>
<text x="242.5" y="36.6">Mark6</text>
<text x="252.6" y="39">Mark</text>
<text x="252.7" y="36.6">Mark7</text>
<text x="262.8" y="39">Mark</text>
<text x="262.9" y="36.6">Mark8</text>
<text x="42.4" y="46.6">D+</text>
<text x="59.9" y="45.4">TP2</text>
<text x="60.1" y="47.7">D+</text>
<text x="60.4" y="42.6">D-</text>
<text x="99.8" y="46">GND</text>
<text x="160.1" y="42">PWR_FLAG</text>
<text x="172.8" y="42">PWR_FLAG</text>
<text x="185.5" y="42">PWR_FLAG</text>
<text x="42.4" y="49.1">D+</text>
<text x="40" y="56.8">SBU1</text>
<text x="40" y="59.3">SBU2</text>
<text x="28.6" y="60.2" transform="rotate(-90 28.6 60.2)">SHIELD</text>
<text x="36.2" y="60.2" transform="rotate(-90 36.2 60.2)">GND</text>
<text x="29.9" y="71.4">GND</text>
<text x="86.8" y="70">GND</text>
<text x="69.7" y="75.9">Slot_hole</text>
<text x="72.9" y="73.7">J2</text>
<text x="79.5" y="72.7">CON1</text>
<text x="79.9" y="75.3">Conn_01x14</text>
<text x="139.7" y="74.7">C6</text>
<text x="140" y="77">100nF</text>
<text x="193.1" y="74.7">C10</text>
<text x="193.3" y="77">100nF</text>
<text x="128.4" y="86">U3</text>
<text x="128.8" y="88.6">CH549F</text>
<text x="135.3" y="85.4">GND</text>
<text x="188.7" y="85.4">GND</text>
<text x="129.3" y="93.6">P1.6/VBUS/AIN6/MISO/RXD1_</text>
<text x="167" y="93.3" transform="rotate(-90 167 93.3)">V33</text>
<text x="170.8" y="93.9" transform="rotate(-90 170.8 93.9)">VDD</text>
<text x="192.5" y="93.6">P1.5/UCC2/AIN5</text>
<text x="246.8" y="92.4">+5V</text>
<text x="252.8" y="92.4">VBUS</text>
<text x="129.3" y="96.1">P1.7/SCK/TXD1_/AIN7</text>
<text x="129.3" y="98.7">P5.7/RST</text>
<text x="129.3" y="101.2">P3.0/RXD</text>
<text x="187.7" y="98.7">P1.1/T2EX/CAP2/AIN1</text>
<text x="188.4" y="96.1">P1.4/SCS/UCC1/AIN4</text>
<text x="190.1" y="101.2">P1.0/T2/CAP1/AIN0</text>
<text x="256.6" y="101.3">Conn_01x14</text>
<text x="256.8" y="98.1">CON2</text>
<text x="268.9" y="101.9">J3</text>
<text x="32.2" y="105.1">+5V</text>
<text x="129.3" y="103.8">P3.1/TXD</text>
<text x="129.3" y="106.3">P3.2/INT0</text>
<text x="269.7" y="104.5">Slot_hole</text>
<text x="129.3" y="108.8">P3.3/INT1</text>
<text x="129.3" y="111.4">P3.4/T0</text>
<text x="129.3" y="113.9">P3.5/T1</text>
<text x="191.6" y="108.8">P0.4/RXD2/AIN12</text>
<text x="191.6" y="113.9">P0.6/RXD3/AIN14</text>
<text x="191.8" y="111.4">P0.5/TXD2/AIN13</text>
<text x="25.4" y="114.1">C2</text>
<text x="25.7" y="116.4">100nF</text>
<text x="87.1" y="119.7">GND</text>
<text x="129.3" y="119">XO</text>
<text x="129.3" y="116.5">P4.6/XI</text>
<text x="191.8" y="116.5">P0.7/TXD3/AIN15</text>
<text x="199.1" y="119">P5.0/DM</text>
<text x="21" y="124.7">GND</text>
<text x="75.1" y="124">Q1</text>
<text x="129.3" y="121.5">P2.2/PWM3/INT0_</text>
<text x="129.3" y="124.1">P2.4/PWM1/T2_/CAP1_</text>
<text x="196.7" y="124.1">P5.5/HVOD</text>
<text x="199.4" y="121.5">P5.1/DP</text>
<text x="72.8" y="126.5">AO3401</text>
<text x="129.3" y="126.6">P2.6/PWM6/RXD1</text>
<text x="168.3" y="128.8" transform="rotate(-90 168.3 128.8)">GND/VSS</text>
<text x="191.5" y="126.6">P2.7/PWM7/TXD1</text>
<text x="25.4" y="137">C1</text>
<text x="36.3" y="137" transform="rotate(-90 36.3 137)">300K</text>
<text x="49" y="133.9" transform="rotate(-90 49 133.9)">20K</text>
<text x="60.2" y="136.2">GS8632</text>
<text x="61.7" y="133.9">U1A</text>
<text x="25.7" y="139.3">100nF</text>
<text x="36.3" y="141.1" transform="rotate(-90 36.3 141.1)">R1</text>
<text x="49" y="138.5" transform="rotate(-90 49 138.5)">R3</text>
<text x="58.5" y="140.6">+</text>
<text x="165.8" y="138.7">GND</text>
<text x="242" y="143.8">GND</text>
<text x="49" y="148.7" transform="rotate(-90 49 148.7)">R2</text>
<text x="49" y="144.6" transform="rotate(-90 49 144.6)">300K</text>
<text x="61.7" y="147.8">U1B</text>
<text x="72.5" y="145.7">R6</text>
<text x="76.9" y="145.7">4.7K</text>
<text x="17.1" y="151.2" transform="rotate(-90 17.1 151.2)">V+</text>
<text x="18.2" y="152.2">U1C</text>
<text x="18.5" y="154.5">GS8632</text>
<text x="58.5" y="154.6">+</text>
<text x="60.2" y="150.2">GS8632</text>
<text x="118.6" y="161.5">GND</text>
<text x="167.5" y="159.1" transform="rotate(-90 167.5 159.1)">+5V</text>
<text x="36.3" y="164" transform="rotate(-90 36.3 164)">DP</text>
<text x="49" y="164.4" transform="rotate(-90 49 164.4)">20K</text>
<text x="124.6" y="164.8">Y1</text>
<text x="124.9" y="167.3">24MHz</text>
<text x="168.1" y="167.4">R9</text>
<text x="36.3" y="169.8" transform="rotate(-90 36.3 169.8)">SW1</text>
<text x="49" y="169" transform="rotate(-90 49 169)">R4</text>
<text x="168.2" y="169.7">10K</text>
<text x="168.4" y="173.6">D1</text>
<text x="109.2" y="175.1">C4</text>
<text x="109.4" y="177.4">24pF</text>
<text x="135.9" y="175.1">C8</text>
<text x="136" y="177.4">24pF</text>
<text x="152.6" y="178.9">R8</text>
<text x="168.2" y="175.9">LED</text>
<text x="43.9" y="180.6">GND</text>
<text x="62.9" y="182.6">SW2</text>
<text x="68.1" y="182.6">RST</text>
<text x="77.1" y="185">10K</text>
<text x="77.6" y="182.7">R7</text>
<text x="118.8" y="185.7">GND</text>
<text x="152" y="181.2">4M7</text>
<text x="168.9" y="182.7">Q2</text>
<text x="169.2" y="185">SS8050</text>
<text x="64.7" y="191.6">100nF</text>
<text x="66.2" y="189.3">C3</text>
<text x="164.5" y="197.1">GND</text>
</g>
<g font-size="1.8">
<text x="190.5" y="24">C5V</text>
<text x="72.4" y="35.5">P1.5</text>
<text x="72.4" y="32.9">P1.4</text>
<text x="72.4" y="43.1">P5.0</text>
<text x="72.4" y="48.2">DLC</text>
<text x="72.4" y="55.8">P5.1</text>
<text x="137.2" y="68.5">V33</text>
<text x="200.7" y="68.5">C5V</text>
<text x="87.6" y="79.9">P0.4</text>
<text x="87.6" y="82.5">P1.0</text>
<text x="87.6" y="87.5">P1.4</text>
<text x="87.6" y="85">P1.1</text>
<text x="87.6" y="90.1">P1.5</text>
<text x="87.6" y="95.2">P1.7</text>
<text x="87.6" y="92.6">P1.6</text>
<text x="87.6" y="97.7">RST</text>
<text x="87.6" y="100.2">P3.0</text>
<text x="87.6" y="107.9">P3.3</text>
<text x="87.6" y="105.3">P3.2</text>
<text x="87.6" y="102.8">P3.1</text>
<text x="248.9" y="112.9">P0.6</text>
<text x="248.9" y="110.4">P0.5</text>
<text x="118.1" y="118">X_P</text>
<text x="118.1" y="115.5">X_N</text>
<text x="215.9" y="118">P5.0</text>
<text x="248.9" y="118">P5.5</text>
<text x="248.9" y="115.5">P0.7</text>
<text x="215.9" y="120.6">P5.1</text>
<text x="248.9" y="125.6">P2.4</text>
<text x="248.9" y="123.1">P2.6</text>
<text x="248.9" y="120.6">P2.7</text>
<text x="83.8" y="129.5">C5V</text>
<text x="248.9" y="128.2">P2.2</text>
<text x="248.9" y="130.7">P3.5</text>
<text x="248.9" y="133.3">P3.4</text>
<text x="50.8" y="139.6">Tref1</text>
<text x="83.8" y="142.2">DLC</text>
<text x="34.3" y="144.7">RC</text>
<text x="50.8" y="153.6">Tref2</text>
<text x="106.7" y="159.9">X_N</text>
<text x="133.3" y="159.9">X_P</text>
<text x="142.2" y="182.8">P2.2</text>
<text x="54.6" y="186.6">RST</text>
<text x="83.8" y="186.6">V33</text>
</g>
<g font-size="1.8" fill="#0000c2">
<text x="105.4" y="190.4">Crystal Part Number</text>
<text x="138.4" y="190.4">C4 C8</text>
<text x="265.4" y="186.6">by Benue &amp; LeeHP</text>
<text x="97.8" y="195.5">KC-F-24.000M-10-1010-2070-100</text>
<text x="138.4" y="195.5">24pF</text>
</g>
</svg>
